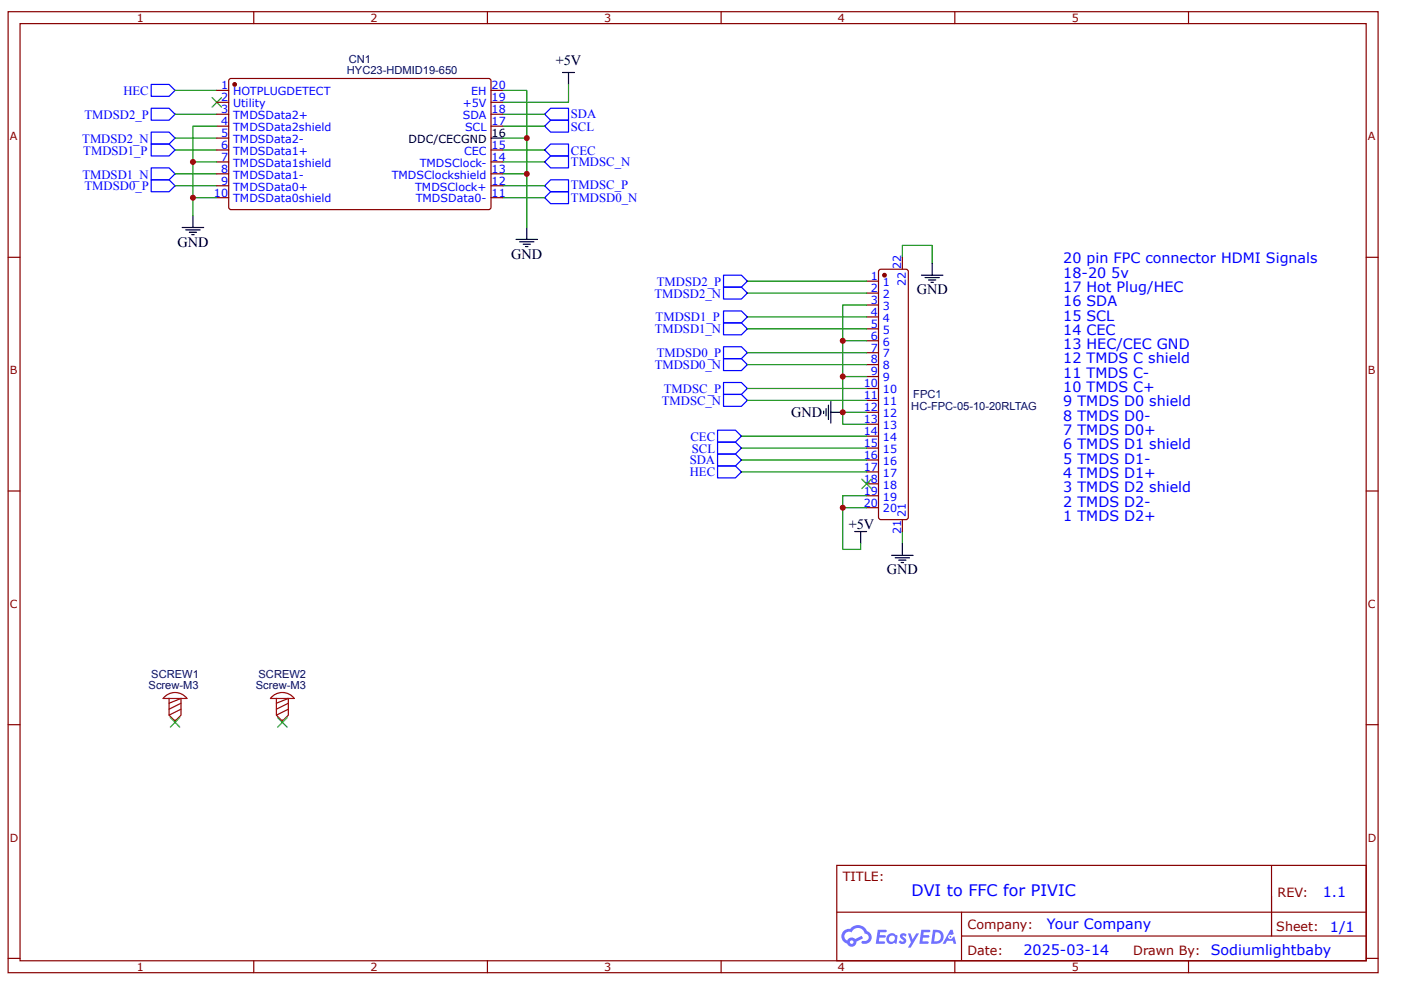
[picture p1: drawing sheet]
<svg xmlns="http://www.w3.org/2000/svg" width="297mm" height="210mm" viewBox="0 0 297 210" stroke-linecap="round" stroke-linejoin="round" font-family="sans-serif">
<g fill="none" stroke="#800" stroke-width=".25">
<path d="M1.7 2.5h290.5v203.7h-290.5zM4.2 5h285.5v198.7h-285.5zM53.8 2.5v2.5M103.3 2.5v2.5M152.9 2.5v2.5M202.4 2.5v2.5M252 2.5v2.5M1.7 54.6h2.5M289.7 54.6h2.5M1.7 104.1h2.5M289.7 104.1h2.5M1.7 153.7h2.5"/>
<path d="M289.7 153.7h2.5M177.4 183.5h112.3v20.2h-112.3zM177.4 193.4h112.2M203.9 198.5h85.7M203.9 193.4v10.1M269.6 183.5v15M1.7 203.2h2.5M53.8 203.7v2.5M103.3 203.7v2.5M152.9 203.7v2.5M202.4 203.7v2.5M252 203.7v2.5"/>
<path d="M289.7 203.2h2.5"/>
</g>
<g fill="#58f">
<path d="M191 198l.5-.1h.4l.3 .3-.2 .4a.33 .33 0 0 0-.3-.3 .33 .33 0 0 0-.3 .2v.1a.85 .85 0 0 1 .7 .6 .85 .85 0 0 1-.3 .9h-.7l-.6-.4 .4-.3 .5 .3 .2-.1v-.2a.88 .88 0 0 1-.6-1.4z"/>
<path d="M192.5 197.9h.5l.5 1.3 .8-1.3h.6l-1.8 3h-.6l.6-1.1z"/>
<path d="M186.1 197.1h1.7l.2 .2-.1 .3-1.3 .1-.1 .6h1.1l.2 .2-.3 .3h-1.1l-.1 .8h1.2l.2 .2-.2 .3h-1.8z"/>
<path d="M195.3 197.1h1.7l.2 .2-.1 .3-1.3 .1v.6h1l.3 .2-.3 .3h-1.1l-.1 .8h1.2l.1 .2-.1 .3h-1.9z"/>
<path d="M201.5 197.1h.5l.2 .9-.4 .3a.49 .49 0 0 0-.7 .2 .49 .49 0 0 0 .3 .6 .49 .49 0 0 0 .6-.4l.3-.2 .4 1.6h-.5l-.2-.6h-1.2l-.3 .6h-.7z"/>
<path d="M197.8 197.1l-.4 3h1a1.5 1.5 0 0 0 1.7-1.5 1.5 1.5 0 0 0-1.8-1.5zM198.3 197.7a1.02 1.02 0 0 1 1.2 1.1 1.02 1.02 0 0 1-1.4 .8z"/>
<path d="M188.4 198.1a1.11 1.11 0 0 0-.3 1.6 1.11 1.11 0 0 0 1.5 .2l.5 .2 .2-1.6-.4-.2a1.01 1.01 0 0 0-1.5-.2zM188.4 199a.66 .66 0 0 1 1.3 0 .66 .66 0 0 1-1.3 0z"/>
<path d="M178.9 197.4a1.58 1.58 0 0 0 .7 2.7 1.01 1.01 0 0 0 1.2 .6 1.01 1.01 0 0 0 .8-1l1.4-.8-.3-.5-1.4 .7a1.02 1.02 0 0 0-1.7 .3 .99 .99 0 0 1-.5-1.4 .99 .99 0 0 1 1.5-.3 1.48 1.48 0 0 1 1.5-.9 1.48 1.48 0 0 1 1.3 1.2 .82 .82 0 0 1 .7 1 .82 .82 0 0 1-1.1 .5l-.3 .1v.4a1.4 1.4 0 0 0 2-.7 1.4 1.4 0 0 0-.9-1.9 2.19 2.19 0 0 0-3.7-.5l-.7 .2zM180.2 199.8a.4 .4 0 0 1 .8 0 .4 .4 0 0 1-.8 0z"/>
<circle cx="201.5" cy="198.6" r=".19"/>
</g>
<path d="M153.4 76h3.8l1.3 1.3-1.3 1.3h-3.8zM153.4 81.1h3.8l1.3 1.3-1.3 1.2h-3.8z" fill="none" stroke="#00f" stroke-width=".25"/>
<path d="M195.4 58.3h4.5M196.1 58.9h3.1M196.9 59.4h1.5M197.4 59.9h.5M197.6 55.8v2.5M181.2 112.7h2.5M182.5 112.7v2.5M189 117.8h4.6M189.8 118.3h3M190.6 118.8h1.5M191.1 119.3h.5M191.3 115.2v2.6" fill="none" stroke="#000" stroke-width=".25"/>
<path d="M191.3 54.6v-2.6h6.3v3.8M191.3 112.7v2.5" fill="none" stroke="#080" stroke-width=".25"/>
<path d="M186.3 57.3l.5-.2h5.3l.4 .2 .1 .3v52.1l-.3 .4-.2 .1h-5.3l-.3-.1-.2-.4z" fill="none" stroke="#800" stroke-width=".25"/>
<circle cx="187.5" cy="58.3" r=".38" fill="#800"/>
<g fill="none" stroke="#800" stroke-width=".25">
<path d="M48.7 16.7h55.2l.2 .4-.1 27.1-.4 .2h-54.9l-.2-.5v-26.8zM183.7 59.6h2.6M191.3 54.6v2.5M183.7 62.1h2.6M183.7 64.7h2.6M183.7 67.2h2.6M183.7 69.7h2.6M183.7 72.3h2.6M183.7 74.8h2.6M183.7 77.3h2.6M183.7 79.8h2.6M183.7 82.4h2.6"/>
<path d="M183.7 84.9h2.6M183.7 87.4h2.6M183.7 89.9h2.6M183.7 92.5h2.6M183.7 95h2.6M183.7 97.5h2.6M183.7 100.1h2.6M183.7 102.6h2.6M183.7 105.1h2.6M183.7 107.6h2.6M191.3 110.2v2.5M37.1 152.6v.5"/>
<path d="M59.9 152.6v.5"/>
<circle cx="187.5" cy="58.3" r=".38"/>
</g>
<g fill="none" stroke="#00f" stroke-width=".25">
<path d="M32.1 17.9h3.7l1.3 1.3-1.3 1.2h-3.7zM32.1 23h3.7l1.3 1.2-1.3 1.3h-3.7zM32.1 28h3.7l1.3 1.3-1.3 1.2h-3.7zM32.1 35.6h3.7l1.3 1.3-1.3 1.2h-3.7zM32.1 30.5h3.7l1.3 1.3-1.3 1.3h-3.7zM32.1 38.1h3.7l1.3 1.3-1.3 1.3h-3.7zM115.5 31.8l1.2-1.3h3.8v2.6h-3.8zM116.7 33.1h3.8v2.5h-3.8l-1.2-1.3zM116.7 38.1h3.8v2.6h-3.8l-1.2-1.3zM116.7 25.5h3.8v2.5h-3.8l-1.2-1.3zM116.7 23h3.8v2.5h-3.8l-1.2-1.3zM115.5 41.9l1.2-1.2h3.8v2.5h-3.8z"/>
<path d="M153.4 58.3h3.8l1.3 1.3-1.3 1.3h-3.8zM153.4 73.5h3.8l1.3 1.3-1.3 1.2h-3.8zM153.4 65.9h3.8l1.3 1.3-1.3 1.3h-3.8zM153.4 68.5h3.8l1.3 1.2-1.3 1.3h-3.8zM153.4 60.9h3.8l1.3 1.2-1.3 1.3h-3.8zM152.1 98.8h3.8l1.3 1.3-1.3 1.2h-3.8zM152.1 96.3h3.8l1.3 1.2-1.3 1.3h-3.8zM152.1 93.7h3.8l1.3 1.3-1.3 1.3h-3.8zM152.1 91.2h3.8l1.3 1.3-1.3 1.2h-3.8zM153.4 83.6h3.8l1.3 1.3-1.3 1.3h-3.8z"/>
</g>
<g fill="none" stroke="#000" stroke-width=".25">
<path d="M119.3 15.4h2.5M120.5 15.4v2.5M38.6 48.2h4.6M39.4 48.7h3M40.1 49.2h1.6M40.7 49.8h.5M40.9 45.7v2.5M109.4 50.8h4.6M110.2 51.3h3M110.9 51.8h1.5M111.4 52.3h.5M111.7 48.2v2.6"/>
<path d="M174.6 87.2v.5M175.1 86.7v1.5M175.6 85.9v3M176.2 87.4h2.5M176.2 85.1v4.6"/>
</g>
<g fill="none" stroke="#080" stroke-width=".25">
<path d="M37.1 19.2h8.9M37.1 24.2h8.9M37.1 29.3h8.9M37.1 39.4h8.9M37.1 31.8h8.9M37.1 36.9h8.9M106.6 24.2h8.9M106.6 39.4h8.9M106.6 31.8h8.9M106.6 26.7h8.9M106.6 34.3h8.9M106.6 41.9h8.9"/>
<path d="M158.5 59.6h25.2M158.5 62.1h25.2M158.5 67.2h25.2M158.5 69.7h25.2M158.5 74.8h25.2M158.5 77.3h25.2M178.7 79.8v7.6h5M178.7 72.3h5M183.7 64.7h-5v15.1h5M157.2 92.5h26.5M157.2 95h26.5M157.2 97.5h26.5"/>
<path d="M158.5 82.4h25.2M158.5 84.9h25.2M178.7 87.4v2.5h5M157.2 100.1h26.5M178.7 107.6h5M183.7 105.1h-5v11.4h3.8v-1.3"/>
</g>
<g fill="#000">
<path d="M45 20.7l2 2zM47 20.7l-2 2z"/>
<path d="M182.7 101.6l2 2zM182.7 103.6l2-2z"/>
</g>
<path d="M45 20.7l2 2M47 20.7l-2 2M182.7 101.6l2 2M184.7 101.6l-2 2" fill="none" stroke="#3c3" stroke-width=".25"/>
<path d="M34.9 147.7a3.2 3.2 0 0 1 4.7 .4h-5zM35.8 148.1v3.5l1.3 1.3 1.3-1.3v-3.5l-2.6 1M38.4 150.4l-2.6 1.2M38.4 149.1l-2.6 1.3M57.7 147.7a3.2 3.2 0 0 1 4.7 .4h-5.1zM58.6 148.1v3.5l1.3 1.3 1.2-1.3v-3.5l-2.5 1M61.1 150.4l-2.5 1.2M61.1 149.1l-2.5 1.3" fill="none" stroke="#a00000" stroke-width=".25"/>
<circle cx="49.8" cy="17.9" r=".38" fill="#800"/>
<g fill="none" stroke="#800" stroke-width=".25">
<path d="M46 19.2h2.5M104.1 19.2h2.5M46 21.7h2.5M46 24.2h2.5M46 26.7h2.5M46 29.3h2.5M46 31.8h2.5M46 34.3h2.5M46 36.9h2.5M46 39.4h2.5M104.1 21.7h2.5M104.1 24.2h2.5"/>
<path d="M104.1 26.7h2.5M104.1 31.8h2.5M104.1 34.3h2.5M104.1 36.9h2.5M104.1 39.4h2.5M46 41.9h2.5M104.1 41.9h2.5"/>
<circle cx="49.8" cy="17.9" r=".38"/>
</g>
<path d="M104.1 29.3h2.5" fill="none" stroke="#000" stroke-width=".25"/>
<path d="M106.6 19.2h5.1v10.1M120.5 17.9v3.8h-13.9M40.9 34.3h5.1M46 26.7h-5.1v19M106.6 29.3h5.1v18.9M106.6 36.9h5.1M40.9 41.9h5.1" fill="none" stroke="#080" stroke-width=".25"/>
<g fill="#000">
<path d="M36.1 152.1l2 2.1zM38.1 152.1l-2 2.1z"/>
<path d="M58.9 152.1l2 2.1zM58.9 154.2l2-2.1z"/>
</g>
<path d="M36.1 152.1l2 2.1M38.1 152.1l-2 2.1M58.9 152.1l2 2.1M60.9 152.1l-2 2.1" fill="none" stroke="#3c3" stroke-width=".25"/>
<g fill="#c00">
<circle cx="178.7" cy="107.6" r=".63"/>
<circle cx="178.7" cy="72.3" r=".63"/>
<circle cx="178.7" cy="79.8" r=".63"/>
<circle cx="178.7" cy="87.4" r=".63"/>
<circle cx="40.9" cy="34.3" r=".63"/>
<circle cx="40.9" cy="41.9" r=".63"/>
<circle cx="111.7" cy="29.3" r=".63"/>
<circle cx="111.7" cy="36.9" r=".63"/>
</g>
<text font-size="3.4" fill="#00f" x="193.2" y="190">DVI to FFC for PIVIC</text>
<g font-size="3">
<text x="117.8" y="13.9">+5V</text>
<text x="37.6" y="52.3">GND</text>
<text x="108.4" y="54.8">GND</text>
<text x="194.4" y="62.4">GND</text>
<text x="167.7" y="88.4">GND</text>
<text x="179.9" y="112.2">+5V</text>
<text x="188" y="121.8">GND</text>
</g>
<g font-size="3" fill="#00f">
<text x="225.4" y="55.8">20 pin FPC connector HDMI Signals</text>
<text x="225.4" y="58.9">18-20 5v</text>
<text x="225.4" y="61.9">17 Hot Plug/HEC</text>
<text x="225.4" y="64.9">16 SDA</text>
<text x="225.4" y="68">15 SCL</text>
<text x="225.4" y="71">14 CEC</text>
<text x="225.4" y="74">13 HEC/CEC GND</text>
<text x="225.4" y="77.1">12 TMDS C shield</text>
<text x="225.4" y="80.1">11 TMDS C-</text>
<text x="225.4" y="83.1">10 TMDS C+</text>
<text x="225.4" y="86.2">9 TMDS D0 shield</text>
<text x="225.4" y="89.2">8 TMDS D0-</text>
<text x="225.4" y="92.2">7 TMDS D0+</text>
<text x="225.4" y="95.3">6 TMDS D1 shield</text>
<text x="225.4" y="98.3">5 TMDS D1-</text>
<text x="225.4" y="101.3">4 TMDS D1+</text>
<text x="225.4" y="104.4">3 TMDS D2 shield</text>
<text x="225.4" y="107.4">2 TMDS D2-</text>
<text x="225.4" y="110.4">1 TMDS D2+</text>
<text x="280.5" y="190.1">1.1</text>
<text x="222" y="197">Your Company</text>
<text x="282" y="197.5">1/1</text>
<text x="217" y="202.6">2025-03-14</text>
</g>
<g font-size="2.7" fill="#00f">
<text x="26.2" y="20.1">HEC</text>
<text x="17.9" y="25.1">TMDSD2_P</text>
<text x="121" y="27.7">SCL</text>
<text x="121" y="25">SDA</text>
<text x="17.4" y="30.2">TMDSD2_N</text>
<text x="17.7" y="32.8">TMDSD1_P</text>
<text x="121" y="32.8">CEC</text>
<text x="121" y="35.1">TMDSC_N</text>
<text x="17.5" y="38">TMDSD1_N</text>
<text x="17.9" y="40.3">TMDSD0_P</text>
<text x="121" y="40.2">TMDSC_P</text>
<text x="121" y="42.9">TMDSD0_N</text>
<text x="138.8" y="63.1">TMDSD2_N</text>
<text x="139.3" y="60.5">TMDSD2_P</text>
<text x="138.8" y="70.7">TMDSD1_N</text>
<text x="139" y="68.1">TMDSD1_P</text>
<text x="139.3" y="75.7">TMDSD0_P</text>
<text x="138.8" y="78.3">TMDSD0_N</text>
<text x="140.8" y="83.4">TMDSC_P</text>
<text x="140.3" y="85.9">TMDSC_N</text>
<text x="146.4" y="93.4">CEC</text>
<text x="146.7" y="96">SCL</text>
<text x="146.2" y="101">HEC</text>
<text x="146.2" y="98.5">SDA</text>
</g>
<g font-size="2.7" fill="#800">
<text x="178.7" y="186.8">TITLE:</text>
<text x="270.9" y="190.1">REV:</text>
<text x="205.1" y="196.9">Company:</text>
<text x="270.6" y="197.4">Sheet:</text>
<text x="205.1" y="202.4">Date:</text>
<text x="240.3" y="202.5">Drawn By: Sodiumlightbaby</text>
</g>
<g font-size="2.4" fill="#800">
<text x="29" y="4.6">1</text>
<text x="78.6" y="4.6">2</text>
<text x="128.1" y="4.6">3</text>
<text x="177.7" y="4.6">4</text>
<text x="227.2" y="4.6">5</text>
<text x="2.1" y="29.8">A</text>
<text x="290" y="29.8">A</text>
<text x="2.1" y="79.3">B</text>
<text x="290" y="79.3">B</text>
<text x="2.1" y="128.9">C</text>
<text x="290" y="128.9">C</text>
<text x="2.1" y="178.4">D</text>
<text x="290" y="178.4">D</text>
<text x="29" y="205.9">1</text>
<text x="78.6" y="205.9">2</text>
<text x="128.1" y="205.9">3</text>
<text x="177.7" y="205.9">4</text>
<text x="227.2" y="205.9">5</text>
</g>
<g font-size="2.4" fill="#000080">
<text x="73.5" y="15.6">HYC23-HDMID19-650</text>
<text x="73.9" y="13.3">CN1</text>
<text x="193.2" y="86.9">HC-FPC-05-10-20RLTAG</text>
<text x="193.6" y="84.5">FPC1</text>
<text x="32.1" y="143.7">SCREW1</text>
<text x="54.8" y="143.7">SCREW2</text>
<text x="31.5" y="146.1">Screw-M3</text>
<text x="54.3" y="146.1">Screw-M3</text>
</g>
<g font-size="2.4" fill="#00f">
<text x="46.9" y="18.9">1</text>
<text x="46.9" y="21.4">2</text>
<text x="46.9" y="24">3</text>
<text x="49.4" y="20.2">HOTPLUGDETECT</text>
<text x="49.4" y="22.7">Utility</text>
<text x="98.1" y="22.7">+5V</text>
<text x="99.9" y="20.2">EH</text>
<text x="104.2" y="24">18</text>
<text x="104.2" y="21.4">19</text>
<text x="104.2" y="18.9">20</text>
<text x="46.9" y="26.5">4</text>
<text x="46.9" y="29">5</text>
<text x="49.4" y="25.2">TMDSData2+</text>
<text x="49.4" y="27.8">TMDSData2shield</text>
<text x="98.1" y="25.2">SDA</text>
<text x="98.6" y="27.8">SCL</text>
<text x="104.2" y="26.5">17</text>
<text x="46.9" y="31.6">6</text>
<text x="46.9" y="34.1">7</text>
<text x="49.4" y="30.3">TMDSData2-</text>
<text x="49.4" y="32.8">TMDSData1+</text>
<text x="49.4" y="35.3">TMDSData1shield</text>
<text x="89" y="35.3">TMDSClock-</text>
<text x="98.4" y="32.8">CEC</text>
<text x="104.2" y="34.1">14</text>
<text x="104.2" y="31.6">15</text>
<text x="45.4" y="41.7">10</text>
<text x="46.9" y="36.6">8</text>
<text x="46.9" y="39.1">9</text>
<text x="49.4" y="37.9">TMDSData1-</text>
<text x="49.4" y="40.4">TMDSData0+</text>
<text x="83" y="37.9">TMDSClockshield</text>
<text x="88" y="40.4">TMDSClock+</text>
<text x="104.2" y="41.7">11</text>
<text x="104.2" y="39.1">12</text>
<text x="104.2" y="36.6">13</text>
<text x="49.4" y="42.9">TMDSData0shield</text>
<text x="88.1" y="42.9">TMDSData0-</text>
<text x="184.6" y="59.4">1</text>
<text x="191.1" y="57.1" transform="rotate(-90 191.1 57.1)">22</text>
<text x="184.6" y="61.9">2</text>
<text x="184.6" y="64.4">3</text>
<text x="187.2" y="60.6">1</text>
<text x="187.2" y="63.2">2</text>
<text x="187.2" y="65.7">3</text>
<text x="192.1" y="60.6" transform="rotate(-90 192.1 60.6)">22</text>
<text x="184.6" y="66.9">4</text>
<text x="184.6" y="69.5">5</text>
<text x="184.6" y="72">6</text>
<text x="187.2" y="68.2">4</text>
<text x="187.2" y="70.7">5</text>
<text x="184.6" y="74.5">7</text>
<text x="184.6" y="77.1">8</text>
<text x="187.2" y="73.3">6</text>
<text x="187.2" y="75.8">7</text>
<text x="183.1" y="82.1">10</text>
<text x="184.6" y="79.6">9</text>
<text x="187.2" y="78.3">8</text>
<text x="187.2" y="80.8">9</text>
<text x="187.2" y="83.4">10</text>
<text x="183.1" y="84.6">11</text>
<text x="183.1" y="87.2">12</text>
<text x="183.1" y="89.7">13</text>
<text x="187.2" y="85.9">11</text>
<text x="187.2" y="88.4">12</text>
<text x="183.1" y="92.2">14</text>
<text x="183.1" y="94.8">15</text>
<text x="187.2" y="91">13</text>
<text x="187.2" y="93.5">14</text>
<text x="183.1" y="97.3">16</text>
<text x="183.1" y="99.8">17</text>
<text x="187.2" y="96">15</text>
<text x="187.2" y="98.5">16</text>
<text x="187.2" y="101.1">17</text>
<text x="183.1" y="102.3">18</text>
<text x="183.1" y="104.9">19</text>
<text x="183.1" y="107.4">20</text>
<text x="187.2" y="103.6">18</text>
<text x="187.2" y="106.1">19</text>
<text x="187.2" y="108.7">20</text>
<text x="191.1" y="113.2" transform="rotate(-90 191.1 113.2)">21</text>
<text x="192.1" y="109.7" transform="rotate(-90 192.1 109.7)">21</text>
</g>
<g font-size="2.4">
<text x="104.2" y="29">16</text>
<text x="86.6" y="30.3">DDC/CECGND</text>
</g>
</svg>
